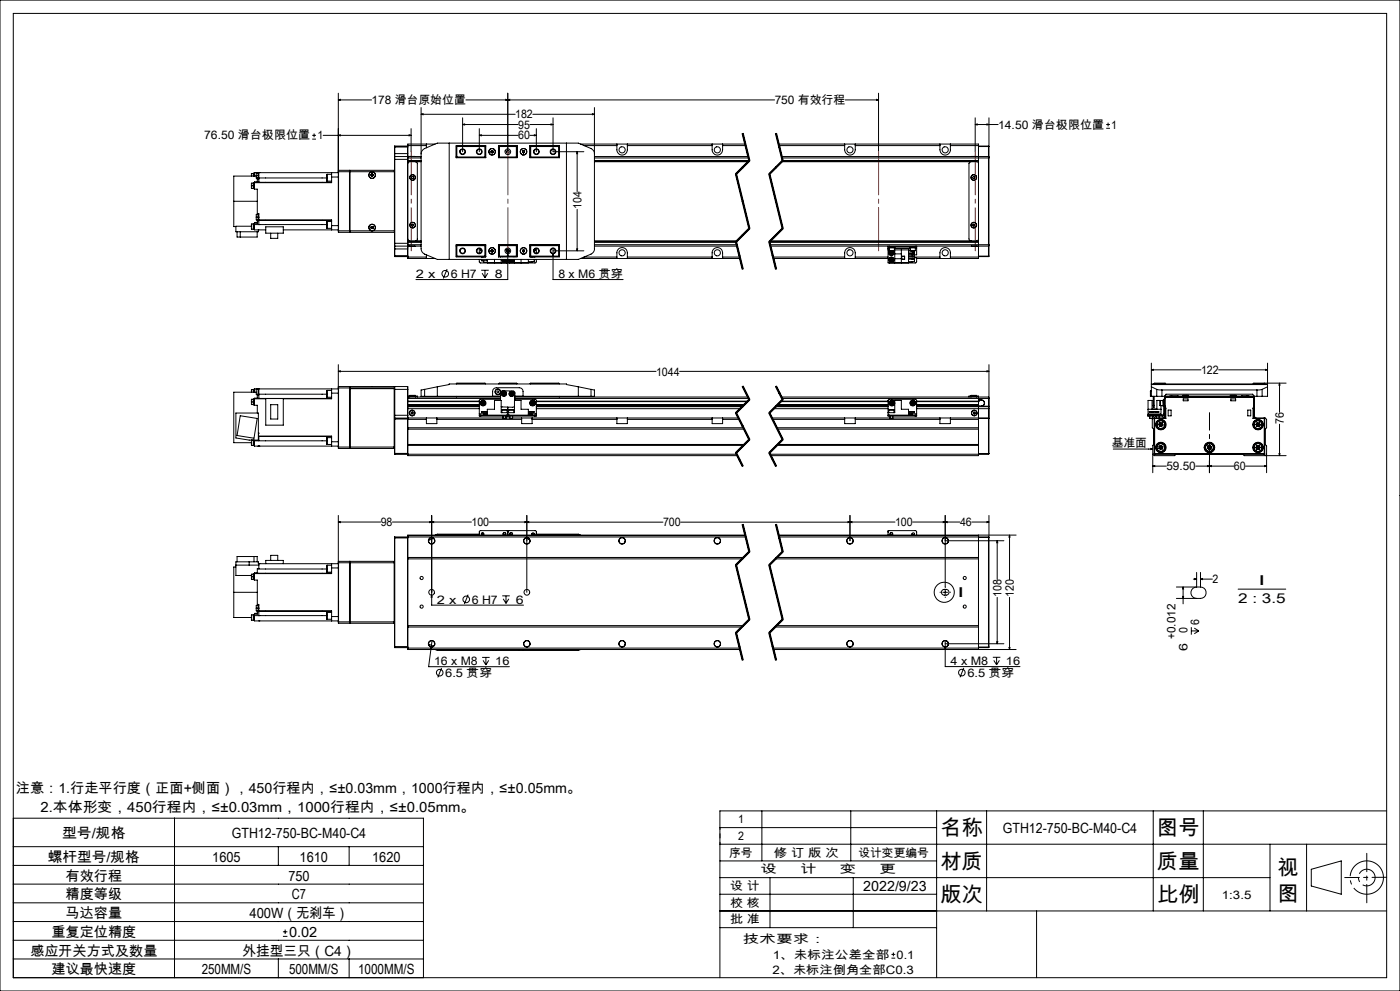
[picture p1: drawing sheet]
<svg xmlns="http://www.w3.org/2000/svg" width="420mm" height="297mm" viewBox="0 0 420 297" stroke-linecap="round" stroke-linejoin="round" font-family="sans-serif">
<g fill="none" stroke="#000" stroke-width=".3">
<path d="M0 0h420v297h-420zM4 4h412v289h-412zM101.5 29.9l.6-.1v.3zM101.5 29.9h10M101.5 27.9v41.3M123.3 38.6v6.9M126.3 34.3l.6-.2v.3zM126.3 32.2v42.4l.2 .6 .6 .8 4.1 1.7h42.3l4.3-1.9 .5-.9v-42.7M126.3 34.3h28.3M138.8 37.3l.6-.2v.4zM138.8 37.3h16.6M138.8 35.3v10.2"/>
<path d="M143.8 38.6v6.9M151.7 29.8l.6 .1-.6 .2zM152.3 29.9l.6-.1v.3zM152.3 27.9v17.6M159 37.3h6.9M159.8 34.3h18.5M160.9 38.6v6.9M165.3 37.1l.6 .2-.6 .2zM165.9 35.3v10.2h9.3M177.7 34.1l.6 .2-.6 .1zM222.8 40l2 8.2M223 40l2 8.1"/>
<path d="M232.4 29.9h-92.6M232.8 40l2 8.2-4 4 4 16.3-4 4 2 8.1M233 40l2 8.1M253.6 29.9h10M263 29.8l.6 .1-.6 .2zM263.6 27.9v17.6M292.6 37.3l.6-.2v.4zM292.6 37.3h6.8M292.6 35.3v10.2M296.1 37.1l.6 .2-.6 .2zM296.7 35.3v11.8M331.9 38.4h1.1"/>
<path d="M331.9 37.3h1.1M332.4 36.8v1.1M75.4 55.7v.8h.8M75.4 55.7h.9M76 54.9h-.6v.8M76 52h-.6v.8M76.2 54.8l.1 1.7M76.2 51.9v.9M76.3 54.6v.1M76.3 54.8h-.3v1.7M76.3 51.9h-.3v.9M76.3 54.7v2h.9v7.3"/>
<path d="M76.3 54.6h23.2M76.9 52.8h-6.8v7.5M76.9 52.6v.8h.5M76.9 52.6h.7M77.2 53.8v.7l-.9 .1M77.2 53.4v.4M77.2 51.7v.1M77.2 53.8h.4M77.4 51.7v1.7h.2M77.4 51.8h-.5v.8M77.6 54.6h.1M77.6 53.3v1.3"/>
<path d="M77.6 51.7v1.6M77.6 51.7h.1M77.6 53.3h20.5M93.7 41.7h1.1M93.7 40.6h1.1M94.2 40v1.1M96.9 40.6h26.4M98.1 53.3v1M98.1 52.2h.1M98.1 52.3v1M98.1 52.2h1.4M98.1 54.3h1.4"/>
<path d="M99.5 51.7v1.4M99.5 53.1v1.6h-23.2M99.5 53.1h2M101.5 40.6l.6-.2v.3zM101.5 51.7h-25.2v1.1M101.6 51l-.1 .5h16.8v-.5h-13.3v.5M101.6 51v18.6M101.6 51h3.2M104.8 51v18.6M104.8 51l.1 .1M104.9 51.1v.4M104.9 51.5v17.7"/>
<path d="M104.9 51.1h.1M111.3 52.3l.1 .4M111.4 52.7l.3 .1M111.6 52.1l.3 .2M111.6 52.1l-.3 .2M111.9 52.3v.3M111.9 52.6l-.2 .2M118.3 51.1h.1M118.4 47v.8M118.4 46v1M118.4 47.8v25.1M118.4 47.8h3.9"/>
<path d="M118.4 46h3.9M118.4 44.1h3.9M118.4 46.9v26.9M118.4 43.8v3.1M118.4 43.8v2.2M118.4 46.9h7.9M118.4 43.8h3.9M118.4 46.9v.1M122.3 46.9v26.9M122.3 43.8v3.1M122.3 46.9v.1M122.3 43.8h.1"/>
<path d="M122.3 46.9h.1M122.3 47v.8M122.3 47.8v25.1M122.3 48.1h4M122.3 43.6h5.6M122.3 47.3h4M122.7 40.4l.6 .2-.6 .1zM122.8 46.9h1.7M123.6 52.9h.4l.1 .3-.2 .3h-.3l-.2-.3zM124.6 48.5l.6 .4v22.8l-.6 .5M126.3 48.5h-3.4l-.6 .5M126.3 46.1l.2-.7 .6-.7 4.1-1.8h42.3l4.1 1.8 .6 .7 .1 .7"/>
<path d="M127.9 43.2v1.1M130.5 43.2h-8.2v3.7M134.8 42.9v34.8M136.8 46.9h.1M136.8 43.7h8.9v3.6h-8.9zM136.9 43.8v3.5M136.9 43.8h8.8M136.9 43.8l.2 .1M137.1 43.9h8.4M137.1 43.9v3.2M137.1 47.1l-.2 .1h8.8M137.1 47.1h8.4"/>
<path d="M143.8 40.6l.6-.2v.3zM143.8 40.6h11.6M145.5 43.9v3.2M145.5 43.9l.1-.1v3.4l-.1-.1M147.4 45.3v.3M147.4 45.6l.2 .2M147.6 45.2l.3 .1M147.6 45.2l-.2 .1M147.9 45.3v.3M147.9 45.6l-.3 .2M149.5 43.7l.1 .1M149.5 43.7h5.7v3.6h-5.7z"/>
<path d="M149.5 43.8h5.7M149.5 47.2h5.7M149.6 43.8v3.4l.2-.1M149.6 43.8l.2 .1M149.8 43.9h5.1M149.8 43.9v3.2M149.8 47.1h5.1M154.9 43.9l.1-.1v3.4l-.1-.1M154.9 43.9v3.2M156.8 45.3v.3M156.8 45.6l.3 .2M157.1 45.2l.2 .1"/>
<path d="M157.1 45.2l-.3 .1M157.3 45.3v.3M157.3 45.6l-.2 .2M159 43.7h8.9v3.6h-8.9zM159 43.8h8.8M159 40.6h1.9M159.2 43.9l-.1-.1v3.4l.1-.1M159.2 43.9h8.4M159.2 43.9v3.2M159.2 47.1h8.4M159.6 43.7v.1M160.3 40.4l.6 .2-.6 .1z"/>
<path d="M167.6 43.9v3.2M167.6 47.1l.2 .1h-8.8M167.8 43.8v3.5M167.8 46.9h.1M167.8 43.8l-.2 .1M169.9 42.9v34.8M173.1 45.5l.2 .6h-.3zM173.1 45.5v11.9M174.2 43.2h49.4M175.2 43.6h9.9M178.3 48.5h46.2M178.3 46.9h46.2"/>
<path d="M178.3 47.3h46.3M185.1 43.2v1.7a1.57 1.57 0 0 0 1.5 1.6 1.57 1.57 0 0 0 1.6-1.6v-1.7M188.2 43.6h25.4M213.6 43.2v1.7a1.57 1.57 0 0 0 1.6 1.6 1.57 1.57 0 0 0 1.6-1.6v-1.7M216.8 43.6h6.9M220.6 52.2l4 16.3M221 52.1l4 16.3M222.6 40l2 8.2M224.7 48l-4 4M224.8 48.1l-46.5 .1M224.8 48.2l-4 4 4 16.3-4 4 2 8.1M224.9 48.3l-4 4"/>
<path d="M230.6 52.2l4 16.3M231 52.1l4 16.3M232.6 40l2 8.2M233.6 43.2h59.9v34.3h-18.5M233.7 43.6h19.7M234.5 46.9h62M234.5 48.5h58.5l.4 .1 .1 .4M234.6 47.3h61.9M234.7 48l-4 4M234.8 48.1h58.7M234.9 48.3l-4 4M253.4 43.2v1.7a1.59 1.59 0 0 0 1.6 1.6 1.59 1.59 0 0 0 1.6-1.6v-1.7"/>
<path d="M256.6 43.6h25.4M282 43.2a3.2 3.2 0 0 0 .4 2.8 1.56 1.56 0 0 0 1.7 .4 1.56 1.56 0 0 0 1-1.5v-1.7M285.1 43.6h8.4M291.3 48.5l-.4 .1-.2 .4v22.6l.2 .4 .4 .2M291.4 46.9h1.7M292 52.9h.3l.2 .4-.3 .2-.3-.1zM293.5 43.8h3M293.5 43.9h3M296.5 47.3h.2M296.5 46.9v.4M296.5 46.9l.2 .2M296.5 43.8v.1"/>
<path d="M296.5 43.9v3M296.5 47.3v26M296.7 47.1v.2M296.7 47.3v26M70.1 60.3v7.6h.7M70.1 60.3h7.1M71.1 69.5v1.5h6.1v-1.5M72.1 69.5v1.5M75.4 67.8h-4.6v1.7h6.7v-.6M76 67.1h-.6v1.6h.6M76.2 67.1v1.7M76.3 66.9v.4"/>
<path d="M76.3 67.3v1.6h3.4M76.3 67.1h-.3v1.7h.3M76.3 67.3h21.8M76.9 65.1v.8h22.6v1.7M76.9 65.1h.7M77.2 64h.4v1.1M77.2 64v.3M77.2 66.1v.8h-.9M77.2 65.9v.2M77.2 66.7h-.9v.2M77.2 66.1h.4M77.4 64.3h-.5v.8"/>
<path d="M77.6 64.2h-.2v1.7M77.6 65.1v.9M77.6 67.3h.1M77.6 66v1.3M77.6 68.9h.1M77.6 66h21.9M79.7 68h5.3v1.9h-5.3zM81.2 69.9v1.5h2.1v-1.5M85 68.9h16.5M98.1 68.4h.1M98.1 67.4v1M98.1 66.4v1"/>
<path d="M98.1 66.4h1.4M98.1 68.4h1.4M99.5 67.6v1.3M99.5 67.6h2M101.5 69.2h16.8v.4M101.5 69.2l.1 .4M101.6 69.6h3.2M104.9 69.2v.3M104.9 69.5h.1M104.9 69.5l.1 .1M104.9 69.5l-.1 .1M105 69.2v.4"/>
<path d="M105 69.6h13.3M111.3 68v.4M111.3 68.4l.3 .1M111.7 67.9l.2 .1M111.7 67.9l-.4 .1M111.9 68.4l-.3 .1M111.9 68v.4M118.3 69.5h.1M118.4 72.9v.8M118.4 73.7v.9M118.4 74.6v2.3M118.4 76.6h3.9"/>
<path d="M118.4 69.5l-.1 .1M118.4 72.9h3.9M118.4 73.7v.1M118.4 74.6h3.9M118.4 73.8v3.1M118.4 73.8h7.9M118.4 76.9h3.9M122.3 73.8v3.1M122.3 71.6l.5 .6h3.5M122.3 73.7h.1M122.3 72.9v.8M122.3 73.8v3.7h8.2"/>
<path d="M122.3 72.5h4M122.3 77h5.6M122.3 73.3h4M122.3 73.7v.1M122.3 76.8v.1M122.8 73.8h1.7M123.5 67.4l.2-.2 .3 .1 .1 .3-.3 .2zM127.9 76.4v1.1M136.8 73.8h.1M136.8 73.4h8.9v3.6h-8.9zM136.9 73.4v3.5M136.9 76.9h8.8"/>
<path d="M137.1 76.8h8.4M137.1 73.6v3.2M137.1 73.6h8.4M137.1 76.8l-.2 .1M143.8 77.7v.9l.3 .2h8M143.8 74.5v1.4M144.1 75.1h.4M144.1 74.6v.5M144.4 77h.1M144.4 77.7v.4h1.8M144.5 75.2l-.1 .3M144.6 78.1h.4"/>
<path d="M145.1 76.9v.1M145.1 78.1v.6h1.1M145.5 73.6v3.2M145.5 73.6l.1-.1v3.4l-.1-.1M145.7 73.5h-8.8l.2 .1M146.2 77.7v1.1h12.3v-1.1M147.4 75v.3M147.4 75.3l.2 .2M147.6 74.9l.3 .1M147.6 74.9l-.2 .1M147.9 75v.3M147.9 75.3l-.3 .2"/>
<path d="M148.3 77.7v1.1M149.5 73.4h5.7v3.6h-5.7zM149.5 76.9h5.7M149.5 73.5h5.7M149.6 76.9l-.1 .1M149.8 73.6l-.2-.1v3.4M149.8 76.8h5.1M149.8 73.6v3.2M149.8 73.6h5.1M149.8 76.8l-.2 .1M150.1 76.9v.1M150.2 76.9v.1"/>
<path d="M150.4 77.7v1.1M150.4 78h.1M150.4 77.7v.3M150.5 78h1.4M150.6 78a.78 .78 0 0 0 .9 .5 .78 .78 0 0 0 .6-.8 .78 .78 0 0 1-.6 .9 .78 .78 0 0 1-.9-.6zM150.8 76.9v.1M151.1 78l.1 .2M151.3 78l-.1 .2M151.6 78v.1M151.6 78.1l-.4 .1M151.7 78l-.1 .1M151.9 78h.1"/>
<path d="M151.9 75.1h.1M151.9 75.3l.1 .2M152 75.1h-.1M152 75v.1M152 77.7v.3M152 74.9h.6M152.3 76.1l.2 .6h-.3zM152.3 74.3v9.5h-27.5M152.6 77.7a.78 .78 0 0 0 .6 .9 .78 .78 0 0 0 .9-.6M152.6 77.7a.74 .74 0 0 0 .6 .9 .74 .74 0 0 0 .9-.6M152.7 78h1.6M152.7 75.1h.1"/>
<path d="M152.7 75v.1M152.7 77.7v.3M152.8 75.3l-.2 .2M152.8 75.1h.1M153 78l.4 .2M153.4 78v.2M153.7 78l-.3 .2M154 76.9v.1M154.3 77.7v.3M154.3 77.7v1.1M154.5 76.9v.1M154.9 73.6l.1-.1v3.4l-.1-.1"/>
<path d="M154.9 73.6v3.2M156.3 77.7v1.1M156.8 75v.3M156.8 75.3l.3 .2M157.1 74.9l.2 .1M157.1 74.9l-.3 .1M157.3 75v.3M157.3 75.3l-.2 .2M159 73.4h8.9v3.6h-8.9zM159 76.9h8.8M159 73.5h8.8l-.2 .1M159.2 73.6l-.1-.1v3.4l.1-.1"/>
<path d="M159.2 76.8h8.4M159.2 73.6v3.2M159.2 73.6h8.4M159.6 76.9v.1M159.6 78.4v.3h-1.1M160.2 75.1h.3M160.3 77h.1M160.3 77.9v-.2v.7h-1.8M160.5 75.1h-.3M160.5 74.6v.5M160.9 77.7v.9l-.3 .2h-8M160.9 74.5v1.4"/>
<path d="M165.9 75.2h9.3M165.9 76.1l.2 .6h-.3zM165.9 74.3v9.5h21M167.6 73.6v3.2M167.6 76.8l.2 .1M167.8 73.4v3.5M167.8 73.8h.1M173 74.6h.3l-.2 .6zM173.1 62.8v12.4M174.2 77.5h47.8M175.2 77h9.9M178.3 72.2h42.8"/>
<path d="M178.3 73.8h42.8M178.3 72.5h42.5M178.3 73.3h42.7M185.1 77.5v-1.7a1.57 1.57 0 0 1 1.5-1.6 1.57 1.57 0 0 1 1.6 1.6v1.7M188.2 77h25.4M213.6 77.5v-1.7a1.57 1.57 0 0 1 1.6-1.6 1.57 1.57 0 0 1 1.6 1.6v1.7M216.8 77h5.1M220.6 72.5l2 8.2M221 72.4l2 8.2M224.7 68.3l-4 4M224.9 68.6l-4 4M230.6 72.5l2 8.2"/>
<path d="M230.8 72.5h62.7M231 72.4l2 8.2M231 73.3h65.5M231.1 73.8h65.4M231.9 77h21.5M232 77.5h34.4M234.7 68.3l-4 4M234.9 68.6l-4 4M253.4 77.5a2.95 2.95 0 0 1 .5-2.9 1.58 1.58 0 0 1 1.7-.3 1.58 1.58 0 0 1 1 1.5v1.7M256.6 77h9.8M266.4 74h.4M266.4 74v.5"/>
<path d="M266.4 74.5v4.3h6.2v-3.9M266.4 73.8v.2M266.4 74.9h.4M266.4 74.5h.4M266.7 74v.3h1.7v-.3M266.8 75.1h.9M266.8 75.1h1.5M266.8 74.3v.8M266.8 73.8v.2M266.8 74h7.8M267 77.7l.1 .4M267 77.7l.4 .1"/>
<path d="M267 76l.4 .2M267.1 75.1a.76 .76 0 0 0-.4 1 .76 .76 0 0 0 1 .4 .76 .76 0 0 0 .4-1M267.1 78.1l.4 .1M267.1 75.6l-.1 .4M267.1 75.6l.3 .2M267.1 75.1a.75 .75 0 0 0-.4 1 .75 .75 0 0 0 1 .4 .75 .75 0 0 0 .4-1M267.3 77.4l.5 .1M267.3 77.4l-.3 .3M267.3 77.4l.1 .4M267.4 77.8l.4 .2M267.4 77.8l.1 .4M267.4 77.8l-.3 .3"/>
<path d="M267.4 75.8l.4 .3M267.4 75.8v.4M267.5 75.4l.3 .2M267.5 75.4l-.4 .2M267.5 75.4l-.1 .4M267.7 75.1l.4 .4M267.8 75.1l.3 .4M267.8 77.5v.5M267.8 77.5l-.4 .3M267.8 76.1l-.4 .1M267.8 75.6v.5M267.8 75.6l-.8 .4"/>
<path d="M267.8 78l-.3 .2M268.3 75.1h-.6M268.3 74.3v.8M268.3 74.9l4.8 .1M268.3 74.5h4.8M268.4 74.9v3.9M268.4 76.1h2M268.4 77.5h2M270.4 74.9v3.9M270.5 76.8h.9v.9h-.9zM270.5 76.8v.9M271.4 76.8v.9"/>
<path d="M272.6 75.5h1.7v.4M272.6 76.2h1.7v.5h-1.7M272.6 77h1.7v.4h-1.7M272.6 77.7h1.7M272.6 75.9h1.7M273 74v.3h1.7v-.3M273.1 75.1h1.5M273.1 74.3v.8M273.6 77.4v.3l.4-.2 .3 .2M273.6 75.1v.4M273.6 76.7v.3M273.6 78.4v.3h-1"/>
<path d="M273.8 75.5h.4M273.9 77.5h.2M274.3 75.9l-.2 .3-.5-.3v.3M274.3 75.7v.2M274.3 77.7v.2M274.3 77.3h.7v1.2l-.4 .3h-8M274.3 77.7v.7h-1.7M274.3 77h7.7M274.6 74h.4M274.6 73.8v.2M274.6 74.3v.8M274.6 74.5h.4"/>
<path d="M275 74v.5M275 73.8v.2M275 74.5v1.9h-.7M282 77.5a3.2 3.2 0 0 1 .4-2.9 1.58 1.58 0 0 1 1.7-.3 1.58 1.58 0 0 1 1 1.5v1.7M285.1 77h8.4M291.4 73.8h1.7M291.8 67.4l.3-.2 .3 .1 .1 .3-.3 .2-.3-.1zM293.5 71.6l-.1 .4-.3 .2h-62M293.5 76.8h3M293.5 76.9h3M296.5 73.3h.2M296.5 73.3v.5"/>
<path d="M296.5 76.8h.2M296.5 76.8v.1M296.5 73.8v3M296.7 73.3v.3M296.7 73.6l-.2 .2M296.7 76.8l-.2 .1M296.7 73.6v3.2M134.1 80.6l-1.1 2.9M144.4 81h2.2M144.6 81.9l.9 1.4M145.5 81v2.3M146.3 81.9l-.8 1.4"/>
<path d="M76 119.6v1.7h.3M76 116.8h-.6v.7M76.2 119.6v1.7M76.2 116.7v.8M76.3 119.4v.1M76.3 119.6l-.9 .1v.8M76.3 116.7h-.3v.8M76.3 119.4h23.2M76.3 119.5v2h.9v2.3M76.3 119.5h3.4M76.9 117.5h-6.8v15.2h5.3M77.2 118.5v.8l-.9 .1"/>
<path d="M77.2 118.2v.3M77.2 116.6h.1M77.2 118.5h.4M77.4 116.5v1.7M77.4 116.6h-.5v1.6h.7M77.6 119.4h.1M77.6 118.1v1.3M77.6 116.6v1.5M77.6 116.5v.1M77.6 118.1h20.5M79.7 119.4h5.3v8h-5.3zM98.1 119h.1"/>
<path d="M98.1 117v2M98.1 117v2.1M98.1 119.1h1.4M98.1 117h1.4M99.5 116.6v1.2M99.5 117.8v1.7h-14.5M99.5 117.8h2M101.5 111.3l.6-.2v.3zM101.5 109.3v24.7M101.5 111.3h95.3M101.5 116.6h-25.2v.9M101.6 115.8v18.6"/>
<path d="M101.6 115.8l-.1 .5h16.8M101.6 115.8h3.2M104.8 115.8l.1 .5M104.8 115.8v18.6M105 116.3l-.1 18M105 116.3v-.5h13.3v.5M118.3 116.3l-13.3 .1M118.4 116.7h3.9M118.4 116.7v7.8M118.4 115.8v9.5M118.4 115.8v.9M118.4 115.8h3.9"/>
<path d="M122.3 115.8v9.5M122.3 115.8v.9M122.3 116.7v2.7M122.3 118.7h.6M122.3 119h27.9M122.3 119.4h27.8M122.3 119.4v2.3M122.9 118.5h.1M122.9 118.7h2.3v.3M122.9 118.5h1.4M122.9 118.5v.5M122.9 118.7h1.7"/>
<path d="M124.3 118.5h.3M124.6 118.5v.5M127.4 118.8h20.4v-1.5a1.14 1.14 0 0 1 1.1-1.1h6.9a1.14 1.14 0 0 1 1.1 1.1v1.5h20.4M127.4 116.7l-1.1 .2v1.9h1.1M127.4 116.7v2.1M131.2 115.9v2.9M131.2 115.9l3.6-.7v-.1h35.1v.1l3.6 .7M131.2 115.9l-3.8 .8M136.9 115h8.7M136.9 115v.1M136.9 118.8v.2M145.6 115v.1"/>
<path d="M147.8 118.7h2.4M149.6 115h5.4M149.6 115v.1M150.1 119.7h-6.1l-.2 .2v4.1M150.8 117.9l.1 .4M150.8 117.9l.4 .1M150.9 118.3l.4 .1M151.1 117.5l-.3 .4M151.1 117.5l.4 .2M151.1 117.5l.2 .9M151.2 118l-.3 .3M151.2 118l.4 .1"/>
<path d="M151.5 117.7l.1 .4M151.5 117.7l-.3 .3M151.6 118.1l-.3 .3M153.1 117.9l.1 .5M153.1 117.9l.8 .2M153.2 118.4l.4 .1M153.4 117.6l-.3 .3M153.4 117.6l.4 .2M153.4 117.6l.2 .9M153.8 117.8l.1 .3M153.8 117.8l-.6 .6M153.9 118.1l-.3 .4"/>
<path d="M154.4 119.7h6.3l.2 .2v4.1M154.4 119h70M154.4 119.4h70.2M154.5 118.7h2.4M155 115v.1M159.1 115h8.7M159.1 115v.1M167.8 115v.1M167.8 118.8v.2M173.5 115.9v2.9M173.5 115.9l3.8 .8M177.3 116.7l1 .2v1.9h-1"/>
<path d="M177.3 116.7v2.1M203.9 111.3h92.8M222.6 115.9l2 3.9M222.8 115.8l2 4-4 4 4 7.9-4 4 2 4M223 115.7l1 2M224 117.7l1 2zM224.7 119.6l-4 4M224.9 119.9l-4 4M232.6 115.9l2 3.9M232.8 115.8l2 4-4 4 4 7.9-4 4 2 4M233 115.7l2 4M234.4 119h62.1"/>
<path d="M234.6 119.4h61.9M234.7 119.6l-4 4M234.9 119.9l-4 4M291.3 118.5h.1M291.3 118.7h-.6v.3M291.3 118.5h1.7M291.3 118.5v.5M291.3 118.7h1.7M291.3 118.7h1.6M291.3 118.5h1.6M293 118.5h.1M293 118.7h.5v3.1"/>
<path d="M293 118.5v.5M293.5 119.8h.9M293.5 119.9h.9M294.4 119.8a.97 .97 0 0 1 1 .9 .97 .97 0 0 1-.8 1M294.4 119.9a.9 .9 0 0 1 .9 .9 .9 .9 0 0 1-.9 .9M294.4 119.8v.1M296.1 111.1l.6 .2-.6 .1zM296.5 119v.4M296.5 119.4v2.3M296.7 109.3v26.7M345.1 118.8h.1M345.2 117.2h.1"/>
<path d="M345.2 117.3l-.1 1.5M345.2 117.3v1.5M345.2 117.2v.1M345.2 117.2h.2M345.4 110.8l.6-.1v.3zM345.4 108.8v10M345.4 110.8h14.9M345.4 115.1h34.9M345.4 115.2h34.9M345.4 115.9l1.6 .8M346 118.8v2.7M346.3 115h3.4"/>
<path d="M346.3 115v.1M346.3 118.8v2.7M347 116.7l1.6 .2M347 118.8h1.6M347 118.8h-1.8M347 116.7v2.1M348.6 118.8h.8M348.6 116.9h28.5M348.6 116.9v1.9M349.1 119.9h-.2v1.8h.2M349.4 119.7h-.3v.4M349.4 118.8l.4-.7h26l.5 .7"/>
<path d="M349.4 118.8v4.1M349.5 118.7h26.7v.4M349.5 118.7v.4M349.5 119.4v2.3M349.7 115v.1M349.8 119.1l-.3 .3M349.8 119v.1M349.8 119l-.3 .2v.2M349.8 119h26M349.8 119.1h26M351 119v-.3h.5v.3M353.3 118.7h.1"/>
<path d="M354.9 118.5h.1M354.8 118.7h.1M354.8 118.7h1.8M354.8 118.5v.2M354.9 118.5h1.6M355 119.6h1.4v.5h-1.4zM356.6 118.5h.1M356.6 118.7h-.1M356.6 118.5v.2M365.6 110.8h14.7M369.1 118.7h.1M369.1 118.7h1.7"/>
<path d="M369.1 118.5h1.1M369.1 118.5v.2M369.3 119.6h1.4v.5h-1.4zM370.2 118.5h-1.1M370.2 118.5h.6M370.8 118.7h.1M370.8 118.5v.2M372.4 118.7h.1M374.1 119v-.3h.6v.3M375.8 119.1l.3 .3M375.8 119v.1M375.8 119l.4 .2-.1 .2"/>
<path d="M376 115h3.4M376 115v.1M376.1 119.4v2.3M376.3 118.8h.8M376.3 118.8v4.1M377.1 118.8h1.5M377.1 116.9v1.9M378.6 116.7l-1.5 .2M378.6 116.7v2.1M379.3 114.8l.1 .2M379.4 115v.1M379.7 110.7l.6 .1-.6 .2z"/>
<path d="M380.3 108.8v10h-1.7M380.3 115.9l-1.7 .8M383.9 114.8l.1 .6h-.3zM383.9 114.8v8.8M385.8 114.8l-9.8 .2M72.1 124.6l5.1 .8-1 5.9-5.1-.8zM75.4 120.5v.7h.6M75.4 131.9v1.6h.8M75.4 120.5h.9M76 131.9v1.6M76.2 131.9l.1 1.7M76.3 131.9v.2"/>
<path d="M76.3 132.1v1.6h25.2M76.3 132.1h21.8M77.4 133.7h.1M77.5 129.7v.3M77.5 131.9v-8.1h-6.7v7.5l4 .6h2.8v-1.2h21.9v1.7M77.6 133.7h.1M77.6 130.8h21.9M81.2 121.3h2.1v4.3h-2.1zM98.1 133.2h.1M98.1 131.2v2M98.1 133.2h1.4M98.1 131.2h1.4"/>
<path d="M99.5 132.4v1.3M99.5 132.4h2M101.5 134l.1 .4M101.5 134h16.9M101.6 134.4h3.2M104.9 134.3l.1 .1M104.9 134.3l-.1 .1M105 134.4v-18l13.4 .1-.1 17.9M105 134.4h13.3M118.4 124.5v.9M118.4 124.5h3.9M118.4 125.7h3.9"/>
<path d="M118.4 134.3l-.1 .1M118.4 125.4v10.8M118.4 135.9h3.9M118.4 125.3v10.9M118.4 136.2h3.9M118.4 125.3h3.9M118.4 125.3v.1M122.3 125.3v10.9M122.3 125.3v.1M122.3 121.7v.2M122.3 121.3v.1M122.3 121.9v2.6"/>
<path d="M122.3 124.5v.8M122.3 125.3v11.3h98.9M122.3 125.3h5.6M122.3 125.7h5.6M122.3 128.2h100.7M122.3 128.6h100.9M122.3 133.5h100.8M122.3 133.2h101M122.3 121.3h21.5M122.3 121.2h21.5M122.3 120.4h21.5M122.3 121.7h21.5"/>
<path d="M122.3 121.9h21.5M122.3 122.5h21.5M123.4 123.6l.3-.2 .2 .2v.4l-.3 .1-.3-.2zM127.9 125.3h3.2M127.9 125.3v1.7h3.2v-1.7M131.1 125.3h19.8M131.1 125.7h25.4M143.8 120.3h-21.5h21.5M143.8 124.4h.4M143.8 124.4v.3h.4M143.8 124v.4M143.8 124h2.4"/>
<path d="M144.2 124.4h7.7M144.2 124.7h7.7M144.2 124.4v.3M144.5 120.6l.1 .4M144.5 120.6l.4 .2M144.6 121l.3 .2M144.9 120.4l.4 .2M144.9 120.4l-.4 .2M144.9 120.4v.4M144.9 120.8l.4 .2M144.9 120.8v.4M144.9 120.8l-.3 .2"/>
<path d="M145.3 120.6v.4M145.3 120.6l-.4 .2M145.3 121l-.4 .2M146.2 124.4v-1.7h2.1v-2.7h2.1v3.7h3.9v-3.7h2v2.7h2.2v1.7M146.2 124.1h-1.1v.1h1.1M146.2 123.4h-1.8l1.8 .1M150.1 120l.1-2.5 .5-.4 3.6 .2 .2 .4-.1 2.3M150.6 122.8h.1M150.6 122.9h1.5M150.6 122.9v.8M150.6 122.8h1.5M150.9 125.3h.9"/>
<path d="M150.9 124.7v.6M151.8 124.7v.6M151.8 125.3h1.1M151.9 124.4h.9M151.9 124.7h.4M151.9 124.4v.3M152.1 122.9h.1M152.1 122.9v.8M152.3 124.7h.5M152.3 122v2.7M152.6 122.9h1.5M152.6 122.9v.8"/>
<path d="M152.8 124.4h7.7M152.8 124.7h7.7M152.8 124.4v.3M152.9 125.3h.9M152.9 124.7v.6M153.8 125.3h2.7M153.8 124.7v.6M154.1 122.8l-1.5 .1M154.1 122.9h.1M154.1 122.9v.8M154.3 121.7l-.4 .4-3.5-.3M156.5 125.3h3.1"/>
<path d="M156.5 125.3v1.7h3.1v-1.7M158.5 124.1h1.1v.1h-1.1M158.5 123.4h1.8l-1.8 .1M158.5 124h2.4M159.4 120.6v.4M159.4 120.6l.4 .2M159.4 121l.4 .2M159.6 125.3h25.5M159.6 125.7h25.5M159.7 120.4l.4 .2M159.7 120.4l-.3 .2M159.7 120.4l.1 .4"/>
<path d="M159.8 120.8l-.4 .2M159.8 120.8v.4M159.8 120.8l.4 .2M160.1 120.6l.1 .4M160.1 120.6l-.3 .2M160.2 121l-.4 .2M160.5 124.4h.4M160.5 124.4v.3M160.9 124.4v.3h-.4M160.9 124v.4M160.9 120.3h63.4M160.9 121.2h62.4"/>
<path d="M160.9 120.4h63.3M160.9 121.7h61.9M160.9 121.9h61.8M160.9 122.5h61.2M185.1 125.3h3.1M185.1 125.3v1.7h3.1v-1.7M188.2 125.3h25.4M188.2 125.7h25.4M213.6 125.3h3.2M213.6 125.3v1.7h3.2v-1.7M216.8 125.3h4.7M216.8 125.7h5"/>
<path d="M220.6 123.8l4 8M220.6 135.8l2 4M221 123.7l4 7.9M221 135.6l2 4M221 136.1l-98.7 .1M223.3 121.3l-62.4 .1M224.7 131.6l-4 4M224.9 131.9l-4 3.9M230.6 123.8l4 8M230.6 135.8l2 4M231 123.7l4 7.9M231 135.6l2 4"/>
<path d="M231 136.1h65.5M231.5 125.3h21.9M231.7 125.7h21.7M232.1 122.5h34.3M232.7 121.9h33.7M232.8 121.7h33.6M233 128.2h60.5M233 133.5h60.5M233.2 128.6h60.3M233.2 121.4h33.2M233.3 133.2h60.2M233.3 121.2h33.1"/>
<path d="M234.2 120.4h32.2M234.2 120.3h32.2M234.3 120.3h32.1M234.7 131.6l-4 4M234.9 131.9l-4 3.9M253.4 125.3h3.2M253.4 125.3v1.7h3.2v-1.7M256.6 125.3h10.4M256.6 125.7h25.4M266.4 124.4h.4M266.4 123.7h2v-3.7h2v2.7h2.2v1.7M266.6 122.9h1.6"/>
<path d="M266.6 122.9v.8M266.8 124.4h7.8M266.8 124.4v.3M266.8 124.7h7.8M267 125.3h.8M267 124.7v.6M267.2 120.9l.3 .3M267.2 120.5v.4M267.2 120.5l.3 .3M267.5 120.8l-.3 .1M267.5 120.8l.4 .3M267.5 120.8v.4"/>
<path d="M267.7 120.4l.3 .3M267.7 120.4l-.5 .1M267.7 120.4l-.2 .4M267.8 124.7v.6M267.8 125.3h14.2M267.9 121.1l-.4 .1M268 120.7l-.1 .4M268 120.7l-.5 .1M268.2 122.9v.8M272.6 124.1h1v.1h-1M272.6 123.4h1.7l-1.7 .1M272.6 124h2.4"/>
<path d="M273.5 120.6v.4M273.5 120.6l.4 .2M273.5 121l.4 .2M273.8 120.4l.4 .2M273.8 120.4l-.3 .2M273.8 120.4l.1 .4M273.9 120.8l-.4 .2M273.9 120.8v.4M273.9 120.8l.3 .2M274.2 120.6v.4M274.2 120.6l-.3 .2M274.2 121l-.3 .2"/>
<path d="M274.6 124.4h.4M274.6 124.4v.3M275 120.3h18.5M275 124.4v.3h-.4M275 124v-4l-.2-.3h-8l-.4 .3v4.7h.4M275 124v.4M275 121.3h18.5M275 121.2h18.5M275 120.4h18.5M275 121.9h21.5M275 122.5h21.5M282 125.3h3.1"/>
<path d="M282 125.3v1.7h3.1v-1.7M285.1 125.3h11.4M285.1 125.7h8.4M292.2 123.5h.3l.1 .4-.2 .2-.3-.1-.1-.3zM293.5 121.3v.1M293.5 121.8v14.8h-62.3M293.5 120.3h.1M293.5 121.8h.1M293.5 125.4h3M293.5 136h3M293.5 121.8h.9M294.4 121.7h-19.4"/>
<path d="M294.4 121.7v.1M294.6 121.7h1.9M294.6 121.7l-.2 .1M296.5 136h.2M296.5 136v.1M296.5 125.3v.1M296.5 121.7l.2 .1M296.5 121.7v.2M296.5 121.9v.6M296.5 122.5v2.8M296.5 125.4v10.6M296.7 136l-.2 .1"/>
<path d="M296.7 121.8l-.2 .1M296.7 121.8l-.2 .7M334 134.6h11.8M344.4 122.7h3.9M344.5 124.1h3.7v.1h-3.7zM344.8 124.4h-.5v.3h.5M344.8 124.4h3.9M344.8 123.4l.7 .1zM344.8 124.7h1.1M344.8 124.4v.3M344.9 125.3h.9M344.9 124.7v.6"/>
<path d="M345.2 134.4l.6 .2-.6 .1zM345.8 123.4l.4 .1zM345.8 124.7v.6M345.8 139.7l.6-.2v.3zM345.8 139.7h4.1M345.8 136.1l.5 .5h6.1l.4-.5M345.9 124.7h.9M345.9 124.4v.3M346 121.5v.6h.3v-.6M346 121.5h.3M346.3 125.4h.1M346.3 136h.1"/>
<path d="M346.3 136l.1 .1M346.3 125.4v10.6M346.4 136v.1M346.4 136.1h32.9M346.4 125.4h3.3M346.4 136h32.9M346.4 125.4v10.6M346.5 123.4l.4 .1zM346.8 124.7h1.9M346.8 124.4v.3M346.9 124.7v.6M347.2 123.4l.5 .1z"/>
<path d="M347.6 127.1l.2 .7M347.6 127.1l.7 .1M347.7 134.4l.5 .4M347.7 133.7v.7M347.7 133.7l.6 .4M347.8 124.7v.6M347.8 127.8l.7 .1M348 126.6l-.4 .5M348 126.6l.7 .1M348 126.6l.3 .6M348.1 120v1.6M348.1 121.6h.8"/>
<path d="M348.1 120h.8M348.3 127.2l-.5 .6M348.3 127.2l.2 .7M348.3 127.2l.6 .2M348.3 134.1l-.1 .7M348.3 134.1l.5 .4M348.3 120h-1.2v2.6h-1.5v-2.6h-1.2v4.4M348.3 121.6v2.8M348.3 133.5l.6 .4M348.3 133.5l-.6 .2M348.3 133.5v.6M348.7 124.4v.3"/>
<path d="M348.7 126.7l.2 .7M348.7 126.7l-.4 .5M348.8 134.5l-.6 .3M348.9 133.9l-.1 .6M348.9 133.9l-1.2 .5M348.9 127.4l-.4 .5M349.1 124l-.4 .4M349.1 124h.3M349.1 120.1h.3M349.1 120.1v3.9M349.4 124.3v.3M349.4 124.2l-.7 .5"/>
<path d="M349.4 124.6l-.5 .7M349.4 122.9v1.4M349.4 121.9l.2 .6M349.4 124.4v.2M349.4 122.9v1.5M349.4 124.6h.2M349.4 122.9h.2M349.5 124.6l-.5 .7M349.5 122v.9M349.5 121.7l.1 .1M349.5 121.7l-.1 .2M349.6 122.9v.1"/>
<path d="M349.6 121.8l.1 .7M349.6 121.8l-.2 .1M349.6 122.9v1.7M349.6 124.6h.1M349.6 125.3l.1 .1M349.6 122.5h.1M349.6 125.3h-3.5l-.4 .4v2.5l.4 .4v4.6l-.3 .3v8.2M349.6 122.5v2.8M349.7 122.5v2.9M350.4 122.9h.9v1.7h-.9zM352.8 136.2h20.1M358.7 139.7h11.4"/>
<path d="M362.2 134.3l.4 .5M362.2 139.5l.6 .2-.6 .1zM362.4 133.6l-.2 .7M362.4 133.6l.9 1M362.8 138v3.7M362.8 139.7l.6-.2v.3zM363 133.5l-.6 .1M363 133.5l.5 .5M363 133.5l-.4 1.3M363.3 134.6l-.7 .2M363.5 134l-.2 .6M363.5 134l-1.3 .3"/>
<path d="M372.8 136.1l.5 .5h12.5M373.7 139.7h6.3M374.3 122.9h.9v1.7h-.9zM375.9 122.5h.2M375.9 125.4h3.4M375.9 122.5v2.9M376.1 124.6h.1M376.1 125.3l-.2 .1M376.1 125.3h3.5l.4 .4v2.5l-.4 .4v4.6l.4 .4v8.1M376.1 122.5v2.8M376.1 122.9v.1M376.1 121.8l-.2 .7"/>
<path d="M376.1 121.8l.1 .1M376.1 122.9v1.7M376.1 122.9h.1M376.1 121.7v.1M376.1 121.7l.1 .2M376.2 122v.9M376.2 124.6l.4 .7M376.2 122.9l.1 1.6M376.2 121.9l-.1 .6M376.2 122.9v1.6M376.2 124.5v.1M376.3 124.5l-.1 .1"/>
<path d="M376.3 124.6l.5 .7M376.7 134.2l.4 .5M376.8 127.2l.2 .6M376.8 127.2h.6M377 127.8l.6 .1M377 133.6l-.3 .6M377 133.6l.8 1.1M377.2 126.6l-.4 .6M377.2 126.6l.6 .1M377.2 126.6l.2 .6M377.4 127.2l-.4 .6M377.4 127.2l.2 .7"/>
<path d="M377.4 127.2l.7 .1M377.7 133.5l.4 .6M377.7 133.5l-.7 .1M377.7 133.5l-.6 1.2M377.8 134.7h-.7M377.8 126.7l.3 .6M377.8 126.7l-.4 .5M378.1 134.1l-.3 .6M378.1 134.1l-1.4 .1M378.1 127.3l-.5 .6M379.3 136v.1M379.3 136h.1"/>
<path d="M379.3 125.4h.1M379.3 125.4v10.6M379.4 139.5l.6 .2-.6 .1zM379.4 136l-.1 .1M379.4 125.4v10.6M380 136.1l-.4 .5M383.7 136h.3l-.1 .6zM383.9 127.1v9.5M101.5 156.5l.6-.2v.3zM101.5 156.5h12.7M101.5 154.5v31.9M117.7 156.5h23.7"/>
<path d="M128.9 156.3l.6 .2-.6 .1zM129.5 156.5l.6-.2v.3zM129.5 154.5v26.9h27.6M144.4 159.9v.3l.7-.1v-.2M144.6 159.7h.4M146.7 156.5h11.3M152.1 159.1h.5M152.3 159.1v1.3M157.4 156.3l.6 .2-.6 .1zM158 156.5l.6-.2v.3zM158 154.5v23M158 156.5h40.9"/>
<path d="M159.6 159.9v.2M160.3 159.9v.2l-.7 .1M204.2 156.5h50.8M222.6 157.2l2 8.2M222.8 157.2l2 8.1-4 4 4 16.3-4 4 2 8.2M223 157.1l1 4.1M232.6 157.2l2 8.2M232.8 157.2l2 8.1-4 4 4 16.3-4 4 2 8.2M233 157.1l2 8.2M254.4 156.3l.6 .2-.6 .1zM255 156.5l.6-.2v.3zM255 156.5h13.5"/>
<path d="M255 154.5v7.6M266.4 159.5l.4-.5h7.8l.4 .4v1M266.6 159.1h-.2v1.3M273.6 159.9v.2l.7 .1v-.3M283 156.3l.6 .2-.6 .1zM283.6 156.5l.6-.2v.3zM283.6 154.5v21.4M288 156.5h-14.2M291.5 156.5h5.2M296.1 156.3l.6 .2-.6 .1zM296.7 154.5v39.4M70.1 177.5v7.6h5.3"/>
<path d="M70.1 177.5h7.1M70.8 169.9h-.7v7.6M70.8 169.4h6.8M71.1 168.4v-1.6h6.1v1.6M74.8 168.4v1M75.4 172.9v.7h.6M75.4 172.9h.9M76 172.1h-.6v.8M76.2 172v1.7M76.2 166.8v1.6M76.3 171.8v.1M76.3 172h-.3v1.7h.3"/>
<path d="M76.3 171.9v1.9h.9v7.3M76.3 171.8h23.2M77.6 170.4h-.4v1.3l-.9 .1M77.6 170.4l20.5 .1M77.6 168.9h.1M77.6 168.9v1.5M79.7 168.9v-.9h5.3v.9M81.2 168v-1.6h2.1v1.6M98.1 169.4v2.1M98.1 169.4h1.4M98.1 171.5h1.4M99.5 168.9v1.3"/>
<path d="M99.5 170.2v1.7h-23.2M99.5 170.2h2M101.5 168.9h-24v-.5h-6.7v4.1h4.6M101.6 168.2v18.6M101.6 168.2l-.1 .5h16.9M101.6 168.2h3.2M104.8 168.2v18.6M104.8 168.2l.1 .1M104.9 168.7v18M104.9 168.3v18.4M104.9 168.3v.4M118.3 168.2l-13.3 .1"/>
<path d="M118.4 168.3v18.4M118.4 161.3h3.9M118.4 160.9v33.2M118.4 160.9h105.3M122.3 161v33.1M122.3 167.1h100.8M122.3 167.5h100.3M122.3 160.5h101.3M129.5 178.4l.1 .6h-.3zM130.1 161.4l-1.5 .6M140.4 178.2l-1.1 2.8M143.8 160.4v-1.1l.3-.3h7.9l.3 .5 .4-.5h7.9l.3 .3v1.1"/>
<path d="M143.8 160.1h-12.6l-.7 .3M144.4 160a.36 .36 0 0 1 .6-.3 .36 .36 0 0 1-.1 .7M144.4 160l.3 .4M144.4 160.1h.1M150.7 178.6h2.2M151 179.5l.8 1.3M151.1 160.4a.43 .43 0 0 1-.1-.7 .43 .43 0 0 1 .7 0 .43 .43 0 0 1-.1 .7M151.8 178.6v2.2M152.6 179.5l-.8 1.3M153.1 160.4a.43 .43 0 0 1-.1-.7 .43 .43 0 0 1 .7 0 .43 .43 0 0 1-.1 .7M158.1 161.1l.2 .4 .5 .1M158.5 161.3v.3"/>
<path d="M159.8 160.4a.36 .36 0 0 1-.2-.6 .36 .36 0 0 1 .6 0 .36 .36 0 0 1-.2 .6M160.3 160.1h.1M160.9 160.1h12.6l.7 .3M220.6 169.4l4 16.3M221 169.3l4 16.3M223.6 160.4h-101.3v34.3h99.7M224 161.2l1 4.1zM224.7 165.2l-4 4M224.9 165.5l-4 4M230.6 169.4l4 16.3M231 169.3l4 16.3M232.6 167.5h60.9"/>
<path d="M233 167.1h60.5M233.6 160.4h71.2M233.6 160.5h59.9M233.7 160.9h62.8M234.7 165.2l-4 4M234.9 165.5l-4 4M267.2 160.4a.43 .43 0 0 1-.1-.7 .43 .43 0 0 1 .6 0 .43 .43 0 0 1 0 .7M273.9 160.4a.36 .36 0 0 1-.2-.6 .36 .36 0 0 1 .6 0 .36 .36 0 0 1-.2 .6M282.7 176.8a1.12 1.12 0 0 1 1.4-.1 1.12 1.12 0 0 1 .5 1.2 1.08 1.08 0 0 1-1.5 .5 1.08 1.08 0 0 1-.4-1.6zM282.9 177.5h1.4M283.6 176.8v1.4M283.6 162.1h17.6"/>
<path d="M293.5 160.4v34.3M293.5 161.1h3M296.5 160.9v.2M296.5 161.1v32.8M299.2 162.1l.1 .6h-.3zM299.2 162.1v11.6M299.2 179v13.9M302.9 160.4l.1 .6h-.3zM302.9 160.4v13.3M302.9 179v15.7M352.9 175.9h7.3M354.8 178.7h.3l-.2 .6z"/>
<path d="M354.9 175.9l.2 .6h-.3zM354.9 175.9v5.1M358 173.6h1M358.4 173.4l.6 .2-.6 .1zM359 171.6v4.3a1.71 1.71 0 0 0-1.7 1.7 1.71 1.71 0 0 0 1.7 1.7M360.2 173.6l.6-.2v.3zM360.2 175.9a1.71 1.71 0 0 1 1.6 1.7 1.71 1.71 0 0 1-1.6 1.7h-7.3M360.2 171.6v4.3M360.2 173.6h3.5M371.4 176.6h14.3M76 184.3h-.6v1.6h.6M76.2 184.2v1.7"/>
<path d="M76.3 184.1v.4M76.3 184.5v1.6h25.2M76.3 184.2h-.3v1.7h.3M76.3 184.5h21.8M76.9 182.3v.8h.5M76.9 182.3h.7M77.2 181.1h.4v1.2M77.2 181.1v.4M77.2 183.3v.8h-.9M77.2 183.1v.2M77.2 183.8h-.9v.3M77.2 183.3h.4"/>
<path d="M77.4 181.5h-.5v.8M77.6 182.3v.8M77.6 181.4h-.2v1.7h.2M77.6 183.1v.1M77.6 184.5h.1M77.6 183.2v1.3M77.6 186.1h.1M77.6 183.1h21.9v1.7M77.6 183.2h21.9M98.1 183.5v2.1M98.1 183.5h1.4M98.1 185.6h1.4"/>
<path d="M99.5 184.8v1.3M99.5 184.8h2M101.5 186.4l.1 .4M101.5 186.4h16.9M101.6 186.8h3.2M104.9 186.7l-.1 .1M105 186.7l13.3 .1M118.4 193.7h3.9M118.4 194.1h3.9M122.3 194.2h99.6M122.3 187.9h100.2M122.3 187.5h100.7"/>
<path d="M122.3 194v.1M128.6 193l1.5 .7M129.4 193.9v.6h-.2zM129.6 192l-1 7.8h24.2M130.5 194.7l.7 .2h16.6M144.6 197h2.3M144.9 197.9l.9 1.4M145.8 197v2.3M146.6 197.9l-.8 1.4M147.8 194.9h1.1M147.8 194.7v.2M148.9 194.9h6.9"/>
<path d="M148.9 194.7v.2M155.8 194.9h1.1M155.8 194.7v.2M156.9 194.7v.2M174.2 194.7l-.7 .2h-16.6M220.6 189.7l2 8.1M221 189.6l2 8.2M224.7 185.5l-4 4M224.9 185.8l-4 4M230.6 189.7l2 8.1M231 189.6l2 8.2M231.9 194.2h61.6"/>
<path d="M232.5 187.9h61M232.9 187.5h60.6M234.7 185.5l-4 4M234.9 185.8l-4 4M283.6 193.9l.1 .6h-.3zM283.6 192v7.8h22.4M283.6 192.9h17.6M293.5 193.9h3M293.5 194.1h3M296.5 193.9v.2M296.5 193.9h.2M296.7 193.9l-.2 .2"/>
<path d="M297.9 197h2.2M298.1 197.9l.9 1.3M299 197v2.2M299 192.3h.3l-.1 .6zM299.8 197.9l-.8 1.3M302.7 194.1h.3l-.1 .6zM304.8 194.7h-72.8M357.4 188v2.2M357.4 189.1h2.3M358.3 188.2l1.4 .9M359.7 189.1l-1.4 .8M132.5 200.2l-1.2 2.8"/>
<path d="M289.1 200.2l-1.1 2.8M4 245.2h123v47.8M4 253.7h123M4 259.4h123M52.4 245.2v47.8M83.5 253.7v5.7M104.7 253.7v5.7M216 253h200M216 248h65M216 258h65M228.6 243v15M255.2 243v15"/>
<path d="M281 243v50M296 243v30M346 243v30M361 243v30M381 253v20M392 253v20M416 243h-200v50M4 265h123M4 270.6h123M4 276.2h123M84.9 279.3h1.3M85.5 278.6v1.3"/>
<path d="M216 278h65M216 273h200M216 263h165M216 268h65M231 263v15M256 263v15M311 273v20M393.4 260.5l9-2.5v10l-9-2.5zM4 281.8h123M4 287.4h123M83.5 287.4v5.6M84.9 280.6h1.3"/>
<path d="M104.7 287.4v5.6M267.4 287.2h1.2M267.4 286h1.2M268 285.5v1.1"/>
<circle cx="111.6" cy="52.5" r=".96"/>
<circle cx="111.6" cy="52.5" r="1.01"/>
<circle cx="123.8" cy="53.2" r=".84"/>
<circle cx="123.8" cy="53.2" r=".81"/>
<circle cx="138.8" cy="45.5" r=".71"/>
<circle cx="138.8" cy="45.5" r=".86"/>
<circle cx="143.8" cy="45.5" r=".87"/>
<circle cx="143.8" cy="45.5" r=".71"/>
<circle cx="147.6" cy="45.5" r=".95"/>
<circle cx="147.6" cy="45.5" r=".99"/>
<circle cx="152.3" cy="45.5" r=".44"/>
<circle cx="152.3" cy="45.5" r=".85"/>
<circle cx="157.1" cy="45.5" r=".95"/>
<circle cx="157.1" cy="45.5" r=".99"/>
<circle cx="160.9" cy="45.5" r=".87"/>
<circle cx="160.9" cy="45.5" r=".71"/>
<circle cx="165.9" cy="45.5" r=".72"/>
<circle cx="165.9" cy="45.5" r=".86"/>
<circle cx="186.6" cy="44.9" r=".93"/>
<circle cx="215.2" cy="44.9" r=".92"/>
<circle cx="255" cy="44.9" r=".93"/>
<circle cx="283.6" cy="44.9" r=".93"/>
<circle cx="292.1" cy="53.2" r=".85"/>
<circle cx="292.1" cy="53.2" r=".81"/>
<circle cx="111.6" cy="68.2" r="1.01"/>
<circle cx="111.6" cy="68.2" r=".97"/>
<circle cx="123.8" cy="67.5" r=".81"/>
<circle cx="123.8" cy="67.5" r=".86"/>
<circle cx="138.8" cy="75.2" r=".71"/>
<circle cx="138.8" cy="75.2" r=".87"/>
<circle cx="143.8" cy="75.2" r=".87"/>
<circle cx="143.8" cy="75.2" r=".71"/>
<circle cx="147.6" cy="75.2" r=".95"/>
<circle cx="147.6" cy="75.2" r=".99"/>
<circle cx="152.3" cy="75.2" r=".44"/>
<circle cx="152.3" cy="75.2" r=".85"/>
<circle cx="157.1" cy="75.2" r=".95"/>
<circle cx="157.1" cy="75.2" r=".99"/>
<circle cx="160.9" cy="75.2" r=".87"/>
<circle cx="160.9" cy="75.2" r=".71"/>
<circle cx="165.9" cy="75.2" r=".72"/>
<circle cx="165.9" cy="75.2" r=".87"/>
<circle cx="186.6" cy="75.8" r=".93"/>
<circle cx="215.2" cy="75.8" r=".92"/>
<circle cx="255" cy="75.8" r=".93"/>
<circle cx="267.4" cy="77.8" r=".74"/>
<circle cx="267.4" cy="77.8" r=".76"/>
<circle cx="283.6" cy="75.8" r=".93"/>
<circle cx="292.1" cy="67.5" r=".85"/>
<circle cx="292.1" cy="67.5" r=".81"/>
<circle cx="133.6" cy="82" r=".98"/>
<circle cx="149.3" cy="117.4" r=".29"/>
<circle cx="149.3" cy="117.4" r=".85"/>
<circle cx="149.4" cy="117.4" r=".77"/>
<circle cx="151.2" cy="118" r=".77"/>
<circle cx="151.2" cy="118" r=".74"/>
<circle cx="153.5" cy="118" r=".73"/>
<circle cx="153.5" cy="118" r=".77"/>
<circle cx="123.6" cy="123.8" r=".82"/>
<circle cx="123.6" cy="123.8" r=".87"/>
<circle cx="144.9" cy="120.8" r=".77"/>
<circle cx="144.9" cy="120.8" r=".86"/>
<circle cx="144.9" cy="120.8" r=".74"/>
<circle cx="159.8" cy="120.8" r=".85"/>
<circle cx="159.8" cy="120.8" r=".74"/>
<circle cx="159.8" cy="120.8" r=".77"/>
<circle cx="267.5" cy="120.8" r=".74"/>
<circle cx="267.6" cy="120.8" r=".77"/>
<circle cx="267.6" cy="120.8" r=".86"/>
<circle cx="273.8" cy="120.8" r=".77"/>
<circle cx="273.9" cy="120.8" r=".86"/>
<circle cx="273.9" cy="120.8" r=".74"/>
<circle cx="292.3" cy="123.8" r=".85"/>
<circle cx="292.3" cy="123.8" r=".81"/>
<circle cx="348.2" cy="134.1" r="1.43"/>
<circle cx="348.2" cy="134.1" r="1.57"/>
<circle cx="348.2" cy="127.3" r="1.57"/>
<circle cx="348.3" cy="134.1" r="1.19"/>
<circle cx="348.3" cy="127.3" r="1.44"/>
<circle cx="348.3" cy="127.3" r="1.18"/>
<circle cx="362.8" cy="134.1" r="1.43"/>
<circle cx="362.8" cy="134.1" r="1.57"/>
<circle cx="362.8" cy="134.1" r="1.19"/>
<circle cx="362.8" cy="134.1" r="1.23"/>
<circle cx="377.4" cy="134.1" r="1.57"/>
<circle cx="377.4" cy="127.3" r="1.57"/>
<circle cx="377.4" cy="127.3" r="1.19"/>
<circle cx="377.4" cy="134.1" r="1.21"/>
<circle cx="377.4" cy="127.3" r="1.21"/>
<circle cx="377.4" cy="134.1" r="1.42"/>
<circle cx="377.4" cy="134.1" r="1.19"/>
<circle cx="377.4" cy="127.3" r="1.43"/>
<circle cx="126.5" cy="173.2" r=".47"/>
<circle cx="129.5" cy="162.1" r=".93"/>
<circle cx="129.5" cy="162.1" r=".98"/>
<circle cx="129.5" cy="177.5" r=".85"/>
<circle cx="139.9" cy="179.6" r=".99"/>
<circle cx="151.3" cy="160" r=".33"/>
<circle cx="153.3" cy="160" r=".35"/>
<circle cx="158" cy="162.1" r=".97"/>
<circle cx="158.1" cy="177.5" r=".85"/>
<circle cx="186.6" cy="162.1" r=".97"/>
<circle cx="215.2" cy="162.1" r=".97"/>
<circle cx="255" cy="162.1" r=".97"/>
<circle cx="255" cy="162.1" r=".93"/>
<circle cx="267.4" cy="160" r=".35"/>
<circle cx="283.3" cy="177.5" r="3"/>
<circle cx="283.6" cy="162.1" r=".97"/>
<circle cx="283.6" cy="162.1" r=".93"/>
<circle cx="289.4" cy="173.2" r=".46"/>
<circle cx="126.5" cy="181.8" r=".47"/>
<circle cx="129.5" cy="192.9" r=".93"/>
<circle cx="129.5" cy="192.9" r=".98"/>
<circle cx="158" cy="192.9" r=".96"/>
<circle cx="186.6" cy="192.9" r=".96"/>
<circle cx="215.2" cy="192.9" r=".96"/>
<circle cx="255" cy="192.9" r=".93"/>
<circle cx="255" cy="192.9" r=".96"/>
<circle cx="283.6" cy="192.9" r=".93"/>
<circle cx="283.6" cy="192.9" r=".96"/>
<circle cx="289.4" cy="181.8" r=".46"/>
<circle cx="131.9" cy="201.6" r=".98"/>
<circle cx="288.6" cy="201.6" r="1"/>
</g>
<path d="M412.4 262.3a2.5 2.5 0 0 0-4.1-1.1 2.5 2.5 0 0 0 1 4.2 2.5 2.5 0 0 0 3.2-2.9l-.1-.2" fill="none" stroke="#000" stroke-width=".3" stroke-dasharray="30.5 1.3 1.3 1.3" stroke-dashoffset="24.5" stroke-linecap="butt"/>
<path d="M414.8 261.5a5 5 0 0 0-8.3-2 5 5 0 0 0 2.2 8.3 5 5 0 0 0 6.2-6l-.1-.3" fill="none" stroke="#000" stroke-width=".3" stroke-dasharray="30.5 1.3 1.3 1.3" stroke-dashoffset="16.7" stroke-linecap="butt"/>
<g fill="none" stroke="#000" stroke-width=".3" stroke-dasharray="6.3 1.3 1.3 1.3 5.1">
<path d="M222.8 40l2 8.2M232.8 40l2 8.2M224.8 48.2l-4 4M234.8 48.2l-4 4M220.8 72.5l2 8.1M224.8 68.5l-4 4M230.8 72.5l2 8.1M234.8 68.5l-4 4M222.8 115.8l2 4M224.8 119.8l-4 4M232.8 115.8l2 4M234.8 119.8l-4 4"/>
<path d="M220.8 135.7l2 4M224.8 131.7l-4 4M230.8 135.7l2 4M234.8 131.7l-4 4M222.8 157.2l2 8.1M232.8 157.2l2 8.1M224.8 165.3l-4 4M234.8 165.3l-4 4M220.8 189.6l2 8.2M224.8 185.6l-4 4M230.8 189.6l2 8.2M234.8 185.6l-4 4"/>
</g>
<path d="M220.8 123.8l4 7.9M230.8 123.8l4 7.9" fill="none" stroke="#000" stroke-width=".3" stroke-dasharray="6.3 1.3 1.3 1.3 5.1" stroke-dashoffset="6.3"/>
<path d="M220.8 52.2l4 16.3M230.8 52.2l4 16.3M220.8 169.3l4 16.3M230.8 169.3l4 16.3" fill="none" stroke="#000" stroke-width=".3" stroke-dasharray="6.3 1.3 1.3 1.3 5.1" stroke-dashoffset="2.4"/>
<path d="M362.8 123.7v14.3" fill="none" stroke="#000" stroke-width=".3" stroke-dasharray="30.5 1.3 1.3 1.3" stroke-dashoffset="25.2"/>
<path d="M282.1 177.5h-.1M283.6 176.1v-.2M283.6 178.9v.2M285 177.5h.1" fill="none" stroke="#000" stroke-width=".3" stroke-dasharray="30.5 1.3 1.3 1.3"/>
<path d="M410 255.7v14.9" fill="none" stroke="#000" stroke-width=".3" stroke-dasharray="30.5 1.3 1.3 1.3" stroke-dashoffset="25"/>
<path d="M403.4 263l12.6-.1" fill="none" stroke="#000" stroke-width=".3" stroke-dasharray="30.5 1.3 1.3 1.3" stroke-dashoffset="26.1"/>
<path d="M216 248v5" fill="none" stroke="#000" stroke-width=".3" stroke-dasharray="30.5 1.3 1.3 1.3" stroke-dashoffset="29.9"/>
<path d="M123.4 45.5v29.7M152.4 45.5v29.7M263.6 45.5v29.7M292.6 45.5v29.7" fill="none" stroke="#f00" stroke-width=".3" stroke-dasharray="30.5 1.3 1.3 1.3" stroke-dashoffset="17.5"/>
<g fill="#000">
<path d="M345.2 134.4l.6 .2-.6 .1z"/>
<path d="M126.3 34.3l.6-.2v.3zM177.7 34.1l.6 .2-.6 .1z"/>
<path d="M138.8 37.3l.6-.2v.4zM165.3 37.1l.6 .2-.6 .2z"/>
<path d="M296.1 37.1l.6 .2-.6 .2zM292.6 37.3l.6-.2v.4zM263 29.8l.6 .1-.6 .2zM152.3 29.9l.6-.1v.3zM362.2 139.5l.6 .2-.6 .1zM345.8 139.7l.6-.2v.3zM296.1 156.3l.6 .2-.6 .1zM283.6 156.5l.6-.2v.3zM254.4 156.3l.6 .2-.6 .1zM158 156.5l.6-.2v.3z"/>
<path d="M173.1 45.5l.2 .6h-.3zM173 74.6h.3l-.2 .6zM383.9 114.8l.1 .6h-.3zM383.7 136h.3l-.1 .6zM302.9 160.4l.1 .6h-.3zM302.7 194.1h.3l-.1 .6zM299.2 162.1l.1 .6h-.3zM299 192.3h.3l-.1 .6zM354.9 175.9l.2 .6h-.3zM354.8 178.7h.3l-.2 .6z"/>
<path d="M101.5 111.3l.6-.2v.3zM296.1 111.1l.6 .2-.6 .1zM143.8 40.6l.6-.2v.3zM160.3 40.4l.6 .2-.6 .1zM165.9 76.1l-.1 .6h.3zM152.3 76.1l-.1 .6h.3zM101.5 29.9l.6-.1v.3zM151.7 29.8l.6 .1-.6 .2zM101.5 40.6l.6-.2v.3zM122.7 40.4l.6 .2-.6 .1zM362.8 139.7l.6-.2v.3zM379.4 139.5l.6 .2-.6 .1zM101.5 156.5l.6-.2v.3zM128.9 156.3l.6 .2-.6 .1zM129.5 156.5l.6-.2v.3zM157.4 156.3l.6 .2-.6 .1zM129.5 178.4l-.2 .6h.3zM129.4 193.9l-.2 .6h.2zM283.6 193.9l-.2 .6h.3z"/>
<path d="M379.7 110.7l.6 .1-.6 .2zM345.4 110.8l.6-.1v.3z"/>
<path d="M255 156.5l.6-.2v.3zM283 156.3l.6 .2-.6 .1z"/>
<path d="M360.2 173.6l.6-.2v.3zM358.4 173.4l.6 .2-.6 .1z"/>
</g>
<g font-size="6.3">
<text x="282.1" y="250.3">名称</text>
<text x="347.1" y="250.3">图号</text>
<text x="282.1" y="260.3">材质</text>
<text x="347.1" y="260.3">质量</text>
<text x="383.3" y="262.1">视</text>
<text x="383.3" y="269.9">图</text>
<text x="282.1" y="270.3">版次</text>
<text x="347.1" y="270.3">比例</text>
</g>
<g font-size="4.2">
<text x="4.8" y="237.6">注意：1.行走平行度（正面+侧面），450行程内，≤±0.03mm，1000行程内，≤±0.05mm。</text>
<text x="12.2" y="243.3">2.本体形变，450行程内，≤±0.03mm，1000行程内，≤±0.05mm。</text>
<text x="18.6" y="251.3">型号/规格</text>
<text x="69.5" y="251.3">GTH12-750-BC-M40-C4</text>
<text x="300.8" y="249.5">GTH12-750-BC-M40-C4</text>
<text x="14.4" y="258.3">螺杆型号/规格</text>
<text x="19.7" y="263.9">有效行程</text>
<text x="63.7" y="258.3">1605</text>
<text x="86.5" y="263.9">750</text>
<text x="89.9" y="258.3">1610</text>
<text x="111.7" y="258.3">1620</text>
<text x="19.7" y="269.5">精度等级</text>
<text x="87.6" y="269.5">C7</text>
<text x="259" y="267">2022/9/23</text>
<text x="19.7" y="275.2">马达容量</text>
<text x="74.9" y="275.2">400W（无刹车）</text>
<text x="15.5" y="280.8">重复定位精度</text>
<text x="86.7" y="280.8">0.02</text>
<text x="9.1" y="286.4">感应开关方式及数量</text>
<text x="72.7" y="286.4">外挂型三只（C4）</text>
<text x="15.5" y="292">建议最快速度</text>
<text x="60.5" y="292">250MM/S</text>
<text x="86.7" y="292">500MM/S</text>
<text x="107.4" y="292">1000MM/S</text>
</g>
<g font-size="4.1">
<text x="287.3" y="179">I</text>
<text x="377.6" y="175.4">I</text>
<text x="371.4" y="180.6">2 : 3.5</text>
</g>
<g font-size="3.5">
<text x="111.5" y="31.2">178 滑台原始位置</text>
<text x="154.6" y="35.5">182</text>
<text x="232.4" y="31.2">750 有效行程</text>
<text x="61.3" y="41.8">76.50 滑台极限位置 1</text>
<text x="155.4" y="41.8">60</text>
<text x="155.4" y="38.6">95</text>
<text x="299.5" y="38.6">14.50 滑台极限位置 1</text>
<text x="174.4" y="62.7" transform="rotate(-90 174.4 62.7)">104</text>
<text x="124.8" y="83.3">2 x</text>
<text x="135.2" y="83.3">6 H7</text>
<text x="148.4" y="83.3">8</text>
<text x="167.5" y="83.3">8 x M6 贯穿</text>
<text x="196.8" y="112.5">1044</text>
<text x="360.3" y="112.1">122</text>
<text x="385.1" y="127.1" transform="rotate(-90 385.1 127.1)">76</text>
<text x="333.5" y="134">基准面</text>
<text x="349.9" y="140.9">59.50</text>
<text x="370.1" y="140.9">60</text>
<text x="114.2" y="157.7">98</text>
<text x="141.4" y="157.7">100</text>
<text x="198.9" y="157.7">700</text>
<text x="268.5" y="157.7">100</text>
<text x="288" y="157.7">46</text>
<text x="300.5" y="179" transform="rotate(-90 300.5 179)">108</text>
<text x="304.1" y="179" transform="rotate(-90 304.1 179)">120</text>
<text x="363.7" y="174.8">2</text>
<text x="131.1" y="180.9">2 x</text>
<text x="141.5" y="180.9">6 H7</text>
<text x="154.7" y="180.9">6</text>
<text x="352.7" y="191.6" transform="rotate(-90 352.7 191.6)">+0.012</text>
<text x="356.2" y="189.8" transform="rotate(-90 356.2 189.8)">0</text>
<text x="359.7" y="187.3" transform="rotate(-90 359.7 187.3)">6</text>
<text x="356.2" y="195.1" transform="rotate(-90 356.2 195.1)">6</text>
<text x="130.2" y="199.3">16 x M8</text>
<text x="133.6" y="202.8">6.5 贯穿</text>
<text x="148.6" y="199.3">16</text>
<text x="285.2" y="199.3">4 x M8</text>
<text x="290.2" y="202.8">6.5 贯穿</text>
<text x="301.8" y="199.3">16</text>
<text x="221.4" y="246.8">1</text>
<text x="221.4" y="251.8">2</text>
<text x="218.8" y="256.8">序号</text>
<text x="232.2" y="256.8">修 订 版 次</text>
<text x="257.5" y="256.8">设计变更编号</text>
<text x="228.2" y="261.8">设</text>
<text x="240.1" y="261.8">计</text>
<text x="252" y="261.8">变</text>
<text x="263.9" y="261.8">更</text>
<text x="219.1" y="266.7">设 计</text>
<text x="366.6" y="269.3">1:3.5</text>
<text x="219.1" y="271.7">校 核</text>
<text x="219.1" y="276.7">批 准</text>
<text x="222.9" y="282.7">技术要求：</text>
<text x="231.8" y="287.3">1、未标注公差全部 0.1</text>
<text x="231.7" y="291.8">2、未标注倒角全部C0.3</text>
</g>
</svg>
